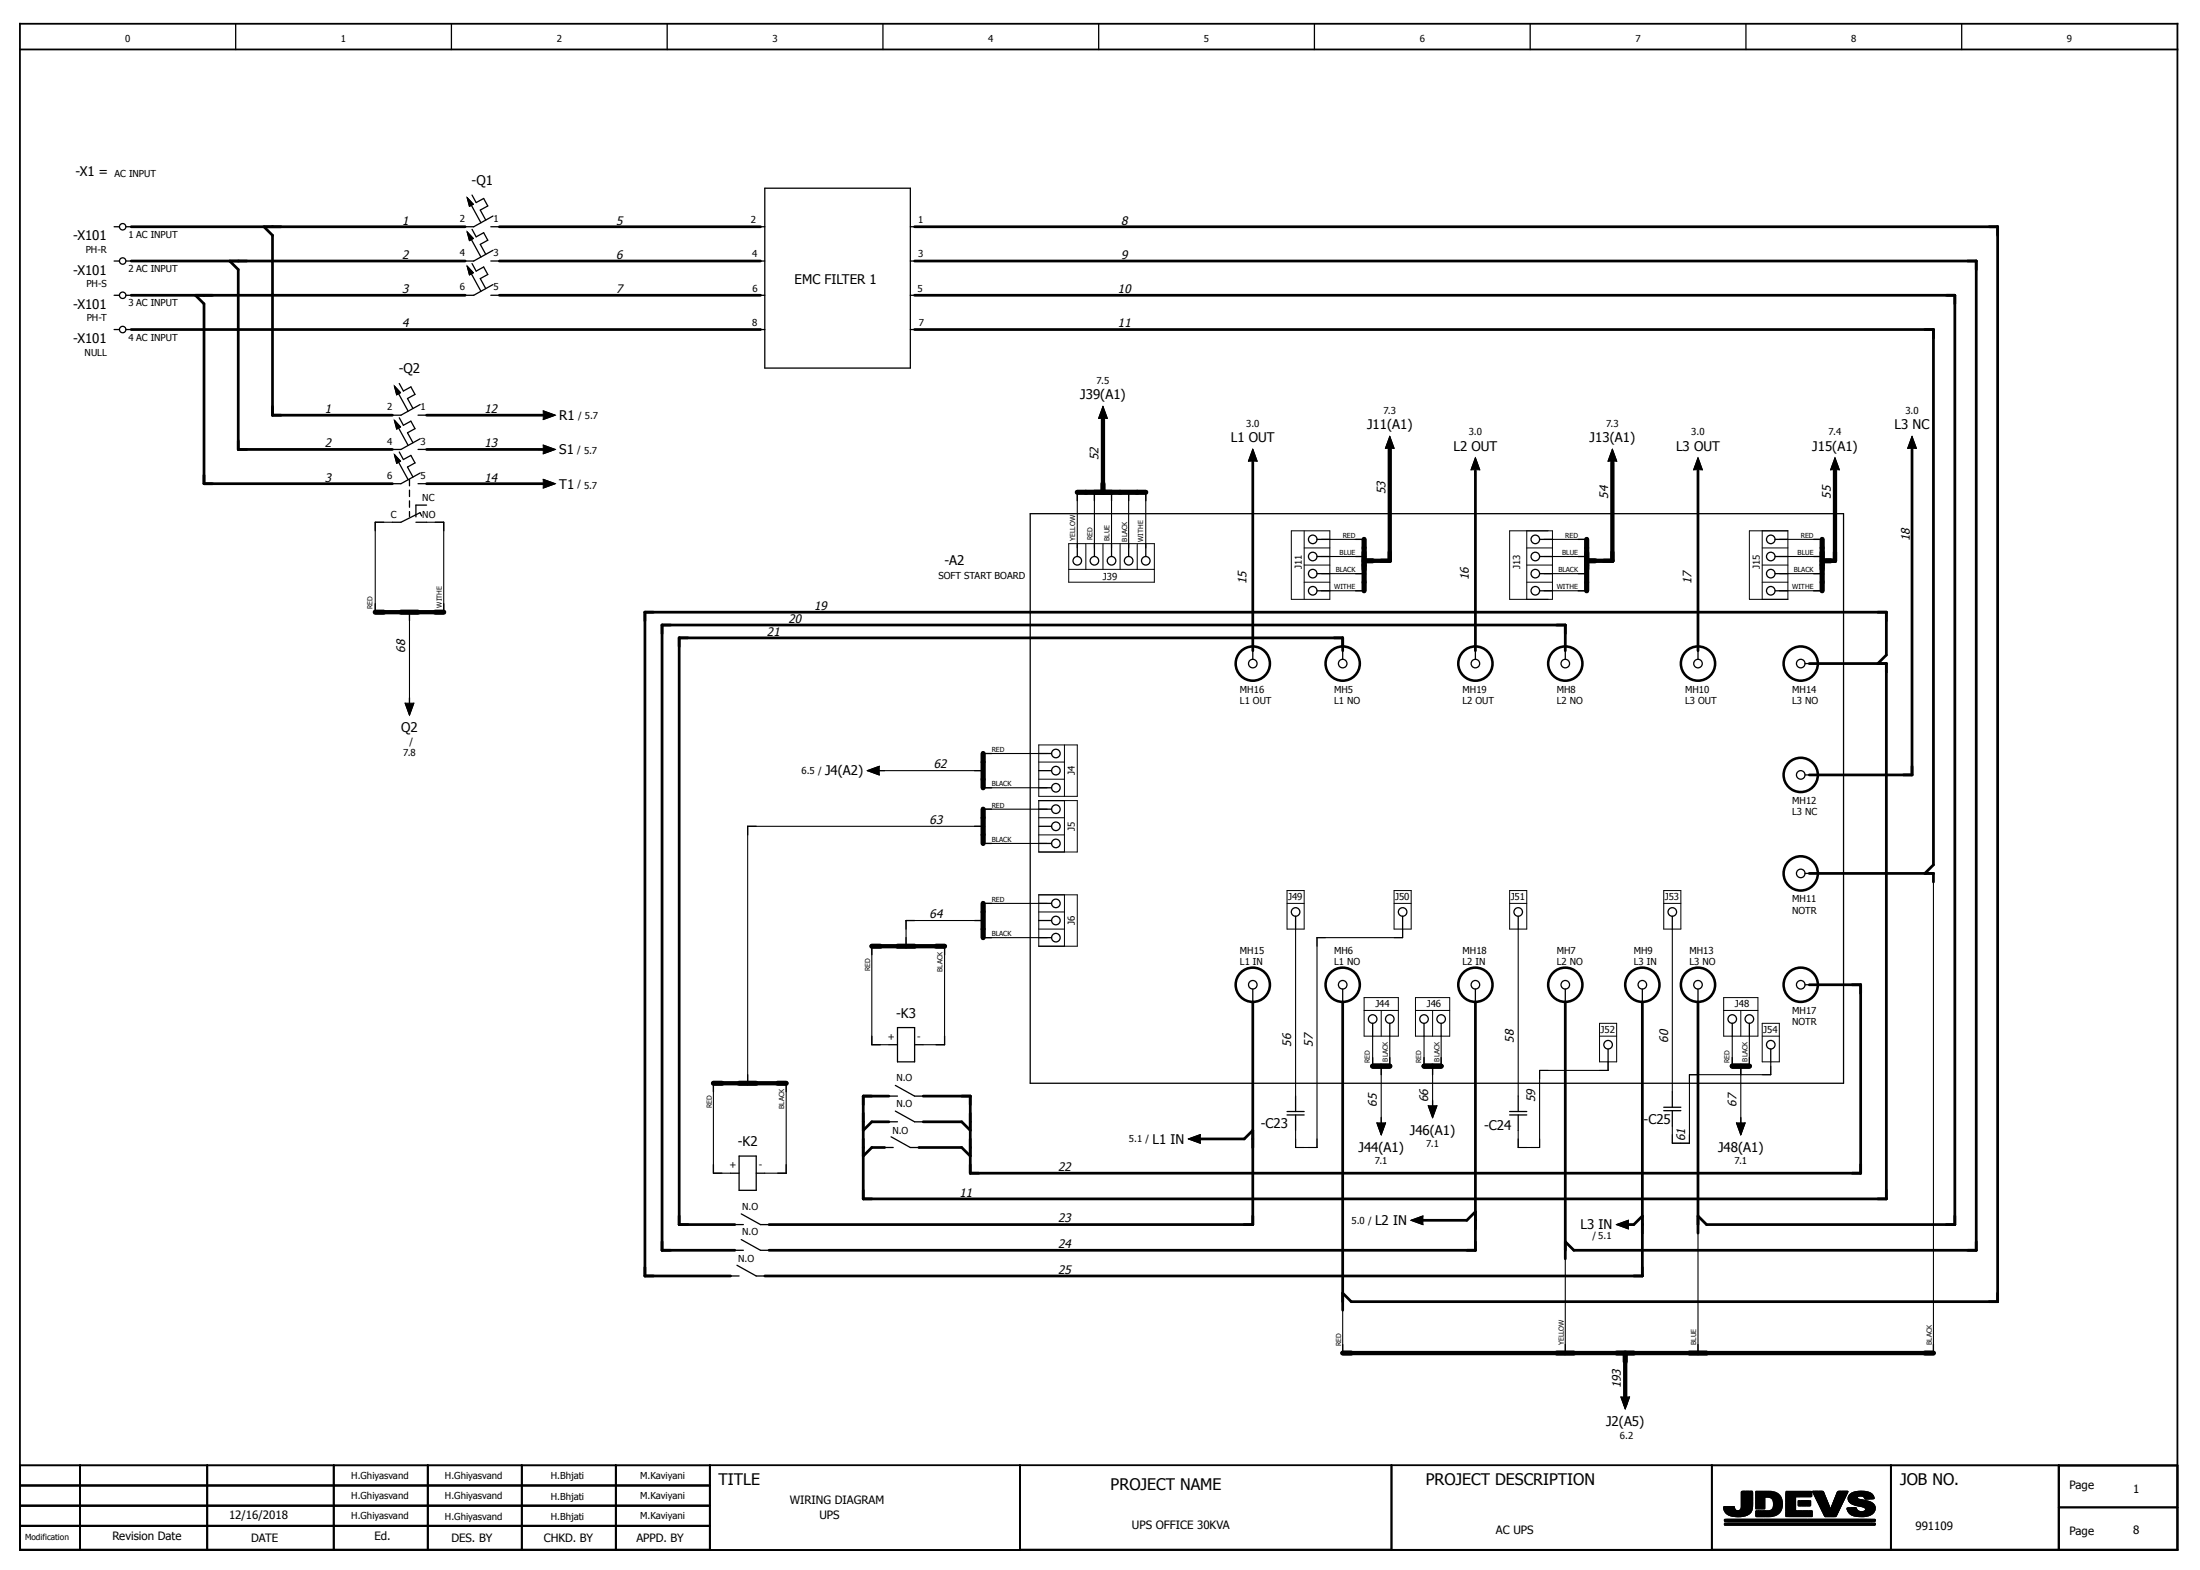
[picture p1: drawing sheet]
<svg xmlns="http://www.w3.org/2000/svg" width="428mm" height="306mm" viewBox="0 0 428 306" stroke-linecap="round" stroke-linejoin="round" font-family="sans-serif">
<g fill="none" stroke="#000" stroke-width=".25">
<path d="M45.9 4.6v5M87.9 4.6v5M129.9 4.6v5M171.9 4.6v5M213.9 4.6v5M255.9 4.6v5M297.9 4.6v5M339.9 4.6v5M381.9 4.6v5M91 38.5l1.1 1.2-.7 .4zM91.8 39.9l1.8 3.4M91.9 38l.8 1.4 1.5-.8 .8 1.5-1.5 .8 1.1 1.9"/>
<path d="M148.9 36.6h28.3v35h-28.3zM22.2 44.1h1.1M22.2 50.8h1.1M22.2 57.5h1.1M24.5 44.1h1M24.5 50.8h1M24.5 57.5h1M91 51.8l1.1 1.3-.7 .4zM91 45.1l1.1 1.3-.7 .4zM91.8 53.3l1.8 3.4M91.8 46.6l1.8 3.4M91.9 44.6l.8 1.5 1.5-.8 .8 1.4-1.5 .8 1.1 2"/>
<path d="M91.9 51.3l.8 1.5 1.5-.8 .8 1.4-1.5 .8 1.1 2M95.5 44.1h1.7M95.5 50.8h1.7M95.5 57.5h1.7M96 42l-3.8 2.1h-1.7M96 48.7l-3.8 2.1h-1.7M96 55.4l-3.8 2.1h-1.7M148 44.1h.9M148 50.8h.9M148 57.5h.9M177.2 44.1h.8M177.2 50.8h.8"/>
<path d="M177.2 57.5h.8M22.2 64.1h1.1M24.5 64.1h1M76.8 75.1l1.2 1.3-.8 .4zM77.6 76.6l1.9 3.4M77.7 74.6l.8 1.5 1.5-.8 .8 1.4-1.5 .8 1.1 2M81.8 78.7l-3.8 2.1h-1.6M105.8 80l2.2 .8-2.2 .8M148 64.1h.9M177.2 64.1h.8M76.8 88.5l1.2 1.2-.8 .4zM76.8 81.8l1.2 1.3-.8 .4z"/>
<path d="M77.6 89.9l1.9 3.4M77.6 83.3l1.9 3.4M77.7 81.3l.8 1.5 1.5-.8 .8 1.4-1.5 .8 1.1 2M77.7 88l.8 1.4 1.5-.8 .8 1.5-1.5 .8 1.1 1.9M79.7 93.3v1.2M79.7 95.4v1.2M79.7 97.5v1.2M79.7 99.5v1M81.4 80.8h1.6M81.4 87.5h1.6M81.4 94.1h1.6M81.8 85.4l-3.8 2.1h-1.6"/>
<path d="M81.8 92l-3.8 2.1h-1.6M83 98.3h-2v2.3M104.7 80.8h1.1M104.7 87.5h1.1M104.7 94.1h1.1M105.8 86.6l2.2 .9-2.2 .8M105.8 93.3l2.2 .8-2.2 .9M200.5 100h158.4v110.8h-158.4zM209.7 95.8v1.7M213 95.8v1.7M213.9 81.4l.8-2.3 .8 2.3M214.7 81.4v1.1"/>
<path d="M216.4 95.8v1.7M219.7 95.8v1.7M223 95.8v1.7M243 89.7l.9-2.2 .8 2.2M243.9 89.7v1.1M269.7 87.2l.8-2.2 .9 2.2M270.5 87.2v1.1M286.4 91.4l.8-2.3 .8 2.3M287.2 91.4v1.1M313 89.7l.9-2.2 .8 2.2M313.9 89.7v1.1M329.7 91.4l.8-2.3 .9 2.3"/>
<path d="M330.5 91.4v1.1M356.4 91.4l.8-2.3 .8 2.3M357.2 91.4v1.1M371.4 87.2l.8-2.2 .8 2.2M372.2 87.2v1.1M73 117.5v1.6M74.7 101.6h-1.7v1.7M79.7 119.1v1.7M81 101.6h2M82.1 100.4l-.3-.6-3.8 1.8h-1.6M84.7 101.6h1.7v1.7M86.4 117.5v1.6"/>
<path d="M209.7 105.8v2.5M213 105.8v2.5M216.4 105.8v2.5M219.7 105.8v2.5M223 105.8v2.5M256.4 105h2.5M256.4 115h2.5M256.4 111.6h2.5M256.4 108.3h2.5M263.9 105h1.6M263.9 115h1.6M263.9 111.6h1.6"/>
<path d="M263.9 108.3h1.6M299.7 105h2.5M299.7 115h2.5M299.7 111.6h2.5M299.7 108.3h2.5M307.2 105h1.7M307.2 115h1.7M307.2 111.6h1.7M307.2 108.3h1.7M345.5 105h2.5M345.5 115h2.5M345.5 111.6h2.5"/>
<path d="M345.5 108.3h2.5M353 105h1.7M353 115h1.7M353 111.6h1.7M353 108.3h1.7M78.9 136.8l.8 2.3 .8-2.3M79.7 135.8v1M243.9 125.8v2.5M261.4 125.8v2.5M287.2 125.8v2.5M304.7 125.8v2.5M330.5 125.8v2.5"/>
<path d="M351.4 129.1h2.5M171.2 150h1M171.2 149.1l-2.3 .9 2.3 .8M189.7 150h1.7M191.4 157.5h1.6M191.4 146.6h1.6M191.4 153.3h1.6M202.2 157.5h2.5M202.2 146.6h2.5M202.2 153.3h2.5M202.2 150h2.5M351.4 150.8h2.5"/>
<path d="M147.2 160.8h-1.7v1.7M178 179.1h-1.6v1.7M189.7 160.8h1.7M189.7 179.1h1.7M191.4 164.1h1.6M191.4 175.8h1.6M202.2 164.1h2.5M202.2 160.8h2.5M202.2 175.8h2.5M202.2 179.1h2.5M252.2 178.3v2.5M273 178.3v2.5"/>
<path d="M295.5 178.3v2.5M325.5 178.3v2.5M351.4 170h2.5M169.7 184.1v1.7M174.7 200h3.3v6.6h-3.3zM176.4 182.5v1.6M183.9 184.1v1.7M191.4 182.5h1.6M202.2 182.5h2.5M243.9 192.5v2.5M261.4 192.5v2.5M267.2 199.1v2.5"/>
<path d="M270.5 199.1v2.5M277.2 199.1v2.5M280.5 199.1v2.5M287.2 192.5v2.5M304.7 192.5v2.5M319.7 192.5v2.5M330.5 192.5v2.5M337.2 199.1v2.5M340.5 199.1v2.5M351.4 191.6h2.5M138.9 210.8v1.7M145.5 209.1v1.7"/>
<path d="M153 210.8v1.7M169.7 201.6v1.7h1.7M173 203.3h1.7M173 213.3h1.7M173 218.3h1.7M174.3 211.2l3.7 2.1h1.7M174.3 216.2l3.7 2.1h1.7M178 203.3h1.7M183.9 201.6v1.7h-1.7M250.5 216.3h3.4M250.5 217h3.4M252.2 213.3v3"/>
<path d="M252.2 217v3M267.2 205.8v1.7M268 218.5l.9 2.3 .8-2.3M268.9 207.5v1.6M268.9 217.5v1M270.5 205.8v1.7M277.2 205.8v1.7M278 215.2l.9 2.3 .8-2.3M278.9 207.5v1.6M278.9 214.1v1.1M280.5 205.8v1.7M293.9 216.3h3.3"/>
<path d="M293.9 217h3.3M295.5 213.3v3M295.5 217v3M313 204.1v2.5M323.9 215.5h3.3M323.9 216.1h3.3M325.5 212.5v3M325.5 216.1v3M337.2 205.8v1.7M338 218.5l.9 2.3 .8-2.3M338.9 207.5v1.6M338.9 217.5v1"/>
<path d="M340.5 205.8v1.7M344.7 204.1v2.5M138.9 226.6v1.7h1.6M142.2 228.3h1.7M143 238.3h1.7M143.9 225h3.3v6.6h-3.3zM144.3 236.2l3.7 2.1h1.7M147.2 228.3h1.7M153 226.6v1.7h-1.6M172.2 223.3h1.7M173.5 221.2l3.7 2.1h1.7M233.7 220.8l-2.3 .8 2.3 .9"/>
<path d="M233.7 221.6h1M277 236.6l-2.3 .9 2.3 .8M277 237.5h1M317 238.3h1M317 237.5l-2.3 .8 2.3 .8M142.2 248.3h1.7M143 243.3h1.7M143.5 246.2l3.7 2.1h1.7M144.3 241.2l3.7 2.1h1.7M261.4 261.6v1.7M304.7 261.6v1.7M315.5 271.8l.9 2.3 .8-2.3"/>
<path d="M316.4 270.8v1M330.5 261.6v1.7M376.4 261.6v1.7M335.6 293.2h2a.72 .72 0 0 0 .9 .8 .72 .72 0 0 0 .5-1v-2.7l2.1-.1 .1 .2a7.8 7.8 0 0 1-.3 3.7l-.3 .4a3.2 3.2 0 0 1-1.9 .6h-.6a2.23 2.23 0 0 1-2.5-1.9zM335.7 295.7h29.3v.3h-29.3zM335.7 296h.4M336.1 295.7h-.4M337.6 293.2h.1M341.8 290.2h3l1 .3a2.35 2.35 0 0 1 1.1 3 2.36 2.36 0 0 1-2.5 1.6h-2.6v-1.1h1.3a1.81 1.81 0 0 0 2-.5l.1-.3a1.43 1.43 0 0 0-.9-1.9h-.8v2.3h-1.7zM347.7 290.2h5v1h-.1l-3.1 .1v2.7h3.3v1.1h-5.1zM350.1 292h2.4v1h-2.4zM356.3 293.7h.1"/>
<path d="M359.7 290.2h-1.8l-.2 .1-1.3 3.4M359.7 290.2h.1M359.8 290.2l-2.4 4.9h-2.1l-2.4-4.9h2l1.4 3.5M361.1 290.3a1.45 1.45 0 0 0-1.2 1.7 4.4 4.4 0 0 0 2.9 1.2l.4 .5M361.1 290.3l1.5-.1 1.1 .2a1.58 1.58 0 0 1 1.1 1.2l-1.7 .1a.87 .87 0 0 0-.7-.6 .87 .87 0 0 0-.9 .4l.3 .2 1.2 .3a2.39 2.39 0 0 1 2 1.3v.2M361.1 290.3h.1M362.4 294.2h.1M363.2 293.7a.74 .74 0 0 1-.8 .5M363.2 293.7h.1M363.6 295.7h1.4M365 296.8h.1M365 293.5h.1"/>
<path d="M365 293.5a1.67 1.67 0 0 1-1.4 1.5l-.9 .1a3.2 3.2 0 0 1-2.6-.6l-.4-.5-.1-.5 1.7-.1a1.09 1.09 0 0 0 1.1 .8M365 296.7v.1M365 296.7v-.3h-.9h-28.4v.4h29.3M365 296.7h.1M365 296h-3"/>
<circle cx="23.9" cy="50.8" r=".63"/>
<circle cx="23.9" cy="44.1" r=".63"/>
<circle cx="23.9" cy="57.5" r=".63"/>
<circle cx="23.9" cy="64.1" r=".63"/>
<circle cx="209.7" cy="109.1" r=".83"/>
<circle cx="213" cy="109.1" r=".83"/>
<circle cx="216.4" cy="109.1" r=".83"/>
<circle cx="219.7" cy="109.1" r=".83"/>
<circle cx="223" cy="109.1" r=".83"/>
<circle cx="255.5" cy="105" r=".83"/>
<circle cx="255.5" cy="115" r=".83"/>
<circle cx="255.5" cy="111.6" r=".83"/>
<circle cx="255.5" cy="108.3" r=".83"/>
<circle cx="298.9" cy="105" r=".83"/>
<circle cx="298.9" cy="115" r=".83"/>
<circle cx="298.9" cy="111.6" r=".83"/>
<circle cx="298.9" cy="108.3" r=".83"/>
<circle cx="344.7" cy="105" r=".83"/>
<circle cx="344.7" cy="115" r=".83"/>
<circle cx="344.7" cy="111.6" r=".83"/>
<circle cx="344.7" cy="108.3" r=".83"/>
<circle cx="243.9" cy="129.1" r=".83"/>
<circle cx="261.4" cy="129.1" r=".83"/>
<circle cx="287.2" cy="129.1" r=".83"/>
<circle cx="304.7" cy="129.1" r=".83"/>
<circle cx="330.5" cy="129.1" r=".83"/>
<circle cx="350.5" cy="129.1" r=".83"/>
<circle cx="205.5" cy="153.3" r=".83"/>
<circle cx="205.5" cy="146.6" r=".83"/>
<circle cx="205.5" cy="150" r=".83"/>
<circle cx="205.5" cy="157.5" r=".83"/>
<circle cx="350.5" cy="150.8" r=".83"/>
<circle cx="205.5" cy="175.8" r=".83"/>
<circle cx="205.5" cy="160.8" r=".83"/>
<circle cx="205.5" cy="164.1" r=".83"/>
<circle cx="205.5" cy="179.1" r=".83"/>
<circle cx="252.2" cy="177.5" r=".83"/>
<circle cx="273" cy="177.5" r=".83"/>
<circle cx="295.5" cy="177.5" r=".83"/>
<circle cx="325.5" cy="177.5" r=".83"/>
<circle cx="350.5" cy="170" r=".83"/>
<circle cx="205.5" cy="182.5" r=".83"/>
<circle cx="243.9" cy="191.6" r=".83"/>
<circle cx="261.4" cy="191.6" r=".83"/>
<circle cx="267.2" cy="198.3" r=".83"/>
<circle cx="270.5" cy="198.3" r=".83"/>
<circle cx="277.2" cy="198.3" r=".83"/>
<circle cx="280.5" cy="198.3" r=".83"/>
<circle cx="287.2" cy="191.6" r=".83"/>
<circle cx="304.7" cy="191.6" r=".83"/>
<circle cx="319.7" cy="191.6" r=".83"/>
<circle cx="330.5" cy="191.6" r=".83"/>
<circle cx="337.2" cy="198.3" r=".83"/>
<circle cx="340.5" cy="198.3" r=".83"/>
<circle cx="350.5" cy="191.6" r=".83"/>
<circle cx="313" cy="203.3" r=".83"/>
<circle cx="344.7" cy="203.3" r=".83"/>
</g>
<g fill="none" stroke="#000" stroke-width=".35">
<path d="M3.9 9.6h420M3.9 4.6h420v297h-420zM3.9 296.9h134.3M3.9 285.1h420M3.9 293h134.3M3.9 289h134.3M15.6 285.1v16.4M40.3 285.1v16.4M65 285.1v16.4M83.3 285.1v16.4M101.6 285.1v16.4M119.9 285.1v16.4"/>
<path d="M138.2 285.1v16.5M198.6 285.1v16.5M270.9 285.1v16.5h62.3v-16.5M368.1 285.1v16.4M400.8 285.1v16.5M400.8 285.2h23.1M400.8 293.3h23.1M3.9 301.5h134.3M198.6 301.5h72.3M333.2 301.5h90.7"/>
</g>
<g fill="none" stroke="#000" stroke-width=".19">
<path d="M208 110.8h16.7M208 105.8h16.7v7.5h-16.7zM211.4 105.8v5M214.7 105.8v5M218 105.8v5M221.4 105.8v5M251.4 103.3h7.5v13.3h-7.5zM253.9 103.3v13.3M253.9 106.6h5M253.9 113.3h5M253.9 110h5M293.9 103.3h8.3v13.3h-8.3z"/>
<path d="M297.2 106.6h5M297.2 113.3h5M297.2 110h5M297.2 103.3v13.3M340.5 103.3h7.5v13.3h-7.5zM343 106.6h5M343 113.3h5M343 110h5M343 103.3v13.3M202.2 145h7.5v10h-7.5zM202.2 155.8h7.5v10h-7.5zM202.2 159.1h5"/>
<path d="M202.2 148.3h5M202.2 151.6h5M207.2 145v10M207.2 155.8v10M202.2 174.1h7.5v10h-7.5zM202.2 177.5h5M202.2 162.5h5M207.2 174.1v10M250.5 173.3h3.4v7.5h-3.4zM250.5 175.8h3.4M271.4 175.8h3.3M271.4 173.3h3.3v7.5h-3.3z"/>
<path d="M293.9 173.3h3.3v7.5h-3.3zM293.9 175.8h3.3M323.9 175.8h3.3M323.9 173.3h3.3v7.5h-3.3zM202.2 180.8h5M265.5 194.1h6.7v7.5h-6.7zM265.5 196.6h6.7M268.9 196.6v5M275.5 194.1h6.7v7.5h-6.7zM275.5 196.6h6.7M278.9 196.6v5M311.4 199.1h3.3v7.5h-3.3z"/>
<path d="M335.5 194.1h6.7v7.5h-6.7zM335.5 196.6h6.7M338.9 196.6v5M343 199.1h3.4v7.5h-3.4zM311.4 201.6h3.3M343 201.6h3.4M3.9 293.1h134.3M3.9 285.2h134.3v16.4h-134.3zM3.9 297h134.3M3.9 289.1h134.3M15.6 285.2v16.4M40.3 285.2v16.4"/>
<path d="M65 285.2v16.4M83.3 285.2v16.4M101.6 285.2v16.4M119.9 285.2v16.4M333.2 285.2h90.7v16.4h-90.7zM368.1 285.2v16.4M400.8 285.2v16.4"/>
</g>
<g fill="#000" stroke="#000" stroke-width=".19">
<path d="M91 38.5l1.1 1.2-.7 .4zM91 51.8l1.1 1.3-.7 .4zM91 45.1l1.1 1.3-.7 .4zM76.8 75.1l1.2 1.3-.8 .4zM105.8 80l2.2 .8-2.2 .8zM76.8 88.5l1.2 1.2-.8 .4zM76.8 81.8l1.2 1.3-.8 .4zM105.8 86.6l2.2 .9-2.2 .8zM105.8 93.3l2.2 .8-2.2 .9zM214.7 79.1l.8 2.3h-1.6zM243.9 87.5l.8 2.2h-1.7zM270.5 85l.9 2.2h-1.7z"/>
<path d="M287.2 89.1l.8 2.3h-1.6zM313.9 87.5l.8 2.2h-1.7zM330.5 89.1l.9 2.3h-1.7zM357.2 89.1l.8 2.3h-1.6zM372.2 85l.8 2.2h-1.6zM78.9 136.8h1.6l-.8 2.3zM168.9 150l2.3-.9v1.7zM268 218.5h1.7l-.8 2.3zM278 215.2h1.7l-.8 2.3zM338 218.5h1.7l-.8 2.3zM231.4 221.6l2.3-.8v1.7zM274.7 237.5l2.3-.9v1.7z"/>
<path d="M314.7 238.3l2.3-.8v1.6zM315.5 271.8h1.7l-.8 2.3zM335.7 295.7h27.9h1.4v.3h-29.3zM335.6 293.2h2a.73 .73 0 0 0 .7 .8 .7 .7 0 0 0 .7-1v-2.7l.2-.1h1.9l.1 2.5a2.11 2.11 0 0 1-2 2.4h-.5a3.4 3.4 0 0 1-2.9-1zM341.8 290.2h3l1 .3a2.35 2.35 0 0 1 1.1 3 2.36 2.36 0 0 1-2.5 1.6h-2.6v-1.1h1.8a1.42 1.42 0 0 0 1.5-.6 1.42 1.42 0 0 0-.1-1.7 1.7 1.7 0 0 0-1.5-.4v2.3h-1.7zM350.1 292h2.4v1h-2.4zM347.7 290.2h5v1h-.1l-3.1 .1v2.7h3.3v1.1h-5.1zM352.9 290.2h2l1.5 3.5 1.3-3.4 .2-.1h1.9l-2.4 4.9h-2.1zM360.2 290.8l.6-.4 .8-.2 2.1 .2a1.58 1.58 0 0 1 1.1 1.2l-1.7 .1a.91 .91 0 0 0-1.6-.2l.3 .2 1.2 .3a2 2 0 0 1 2 1.5 2.32 2.32 0 0 1-2.7 1.6 2.37 2.37 0 0 1-2.5-.9l-.2-.7 1.7-.1a1.09 1.09 0 0 0 .8 .8 1.09 1.09 0 0 0 1.1-.5 1.57 1.57 0 0 0-1.5-.7 1.88 1.88 0 0 1-1.9-1.4l.1-.5zM335.7 296.4h28.4h.9v.3l-29.3 .1z"/>
</g>
<g fill="none" stroke="#000" stroke-width=".53">
<path d="M25.5 44.1h65M25.5 50.8h65M25.5 57.5h65M38 57.5l1.7 1.6v35h36.7M44.7 50.8l1.7 1.7v35h30M51.4 44.1l1.6 1.7v35h23.4M97.2 44.1h50.8M97.2 50.8h50.8M97.2 57.5h50.8M178 44.1h210.9v209.2h-125.9l-1.6-1.7M178 50.8h206.7v192.5h-78.3l-1.7-1.7M178 57.5h202.5v180.8h-48.3l-1.7-1.7"/>
<path d="M25.5 64.1h122.5M178 64.1h198.4v104.2l-1.7 1.7M83 80.8h23.4M83 87.5h23.4M83 94.1h23.4M243.9 90v36.6M287.2 91.6v35M330.5 91.6v35M372.2 87.5v63.3h-20M261.4 126.6v-2.5h-129.2v114.2h10.8M304.7 126.6v-5h-175.8v121.7h14.1M352.2 129.1h15v104.2h-199.2v-20h5"/>
<path d="M365.5 129.1l1.7-1.6v-8.4h-241.7v129.2h16.7M352.2 170h24.2v1.6M243.9 195v43.3h-94.2M261.4 195v60M287.2 195v48.3h-137.5M304.7 195v50M319.7 195v53.3h-170.8M330.5 195v45M352.2 191.6h10v36.7h-173.3v-15h-9.2M173 218.3h-3.3l-1.7 1.7M179.7 218.3h7.5l1.7 1.7M243.9 220l-1.7 1.6h-9.2"/>
<path d="M172.2 223.3h-2.5l-1.7 1.7M178.9 223.3h8.3l1.7 1.7M287.2 235.8l-1.7 1.7h-9.1M319.7 236.6l-1.7 1.7h-1.6"/>
</g>
<g fill="none" stroke="#000" stroke-width=".21">
<path d="M209.7 95.8v10.8M213 95.8v10.8M216.4 95.8v10.8M219.7 95.8v10.8M223 95.8v10.8M76.4 101.6h-3.4v17.5M79.7 119.1v19.2M83 101.6h3.4v17.5M257.2 105h8.3M257.2 115h8.3M257.2 111.6h8.3M257.2 108.3h8.3"/>
<path d="M300.5 105h8.4M300.5 115h8.4M300.5 111.6h8.4M300.5 108.3h8.4M346.4 105h8.3M346.4 115h8.3M346.4 111.6h8.3M346.4 108.3h8.3M170.5 150h20.9M191.4 157.5h12.5M191.4 146.6h12.5M191.4 153.3h12.5"/>
<path d="M191.4 164.1h12.5M191.4 160.8h-45.9v50M191.4 175.8h12.5M191.4 179.1h-15v5M376.4 170v93.3M169.7 184.1v19.2h3.3M183.9 184.1v19.2h-4.2M191.4 182.5h12.5M252.2 180.8v32.5M273 180.8v1.7h-16.6v40.8h-4.2v-3.3M295.5 180.8v32.5M325.5 180.8v31.7"/>
<path d="M138.9 210.8v17.5h3.3M153 210.8v17.5h-4.1M267.2 201.6v5.9M268.9 207.5v12.5M270.5 201.6v5.9M277.2 201.6v5.9M278.9 207.5v9.1M280.5 201.6v5.9M313 206.6v1.7h-13.3v15h-4.2v-3.3M337.2 201.6v5.9M338.9 207.5v12.5M340.5 201.6v5.9"/>
<path d="M344.7 206.6v2.5h-15.8v13.4h-3.4v-3.4M330.5 238.3v25M261.4 253.3v10M304.7 243.3v20"/>
</g>
<g fill="none" stroke="#000" stroke-width=".83">
<path d="M209.7 95.8h13.3M214.7 81.6v14.2M270.5 87.5v21.6h-5M313.9 90v19.1h-5M357.2 91.6v17.5h-2.5M73 119.1h13.4M265.5 105v10M308.9 105v10M354.7 105v10M191.4 146.6v6.7M191.4 157.5v6.6M191.4 175.8v6.7"/>
<path d="M169.7 184.1h14.2M138.9 210.8h14.1M267.2 207.5h3.3M277.2 207.5h3.3M337.2 207.5h3.3M261.4 263.3h115M316.4 263.3v10"/>
</g>
<g fill="none" stroke="#000" stroke-width=".5">
<circle cx="243.9" cy="129.1" r="3.3"/>
<circle cx="261.4" cy="129.1" r="3.3"/>
<circle cx="287.2" cy="129.1" r="3.3"/>
<circle cx="304.7" cy="129.1" r="3.3"/>
<circle cx="330.5" cy="129.1" r="3.3"/>
<circle cx="350.5" cy="129.1" r="3.3"/>
<circle cx="350.5" cy="150.8" r="3.3"/>
<circle cx="350.5" cy="170" r="3.3"/>
<circle cx="243.9" cy="191.6" r="3.3"/>
<circle cx="261.4" cy="191.6" r="3.3"/>
<circle cx="287.2" cy="191.6" r="3.3"/>
<circle cx="304.7" cy="191.6" r="3.3"/>
<circle cx="319.7" cy="191.6" r="3.3"/>
<circle cx="330.5" cy="191.6" r="3.3"/>
<circle cx="350.5" cy="191.6" r="3.3"/>
</g>
<g fill="none" stroke="#000" stroke-width="1">
<path d="M209.7 95.8h13.3M214.7 94.1v1.7M73 119.1h1.7M78 119.1h3.4M84.7 119.1h1.7M265.5 105v10M265.5 109.1h1.7M308.9 109.1h1.6M308.9 105v10M354.7 109.1h1.7M354.7 105v10M191.4 146.6v6.7"/>
<path d="M191.4 157.5v6.6M191.4 175.8v6.7M169.7 184.1h1.7M174.7 184.1h3.3M182.2 184.1h1.7M138.9 210.8h1.6M143.9 210.8h3.3M151.4 210.8h1.6M267.2 207.5h3.3M277.2 207.5h3.3M337.2 207.5h3.3M261.4 263.3h1.6"/>
<path d="M303 263.3h3.4M314.7 263.3h3.3M316.4 263.3v1.7M328.9 263.3h3.3M374.7 263.3h1.7"/>
</g>
<g font-size="3.1">
<text x="139.9" y="288.9">TITLE</text>
<text x="216.2" y="290">PROJECT NAME</text>
<text x="277.5" y="289">PROJECT DESCRIPTION</text>
<text x="369.9" y="288.9">JOB NO.</text>
</g>
<g font-size="2.6">
<text x="14.7" y="34.3">-X1 =</text>
<text x="91.8" y="36">-Q1</text>
<text x="14.2" y="46.8">-X101</text>
<text x="14.2" y="53.5">-X101</text>
<text x="154.7" y="55.2">EMC FILTER 1</text>
<text x="14.2" y="60.1">-X101</text>
<text x="14.2" y="66.8">-X101</text>
<text x="77.6" y="72.7">-Q2</text>
<text x="210.3" y="77.7">J39(A1)</text>
<text x="108.9" y="81.7">R1</text>
<text x="266.1" y="83.5">J11(A1)</text>
<text x="368.8" y="83.5">L3 NC</text>
<text x="108.9" y="88.4">S1</text>
<text x="239.6" y="86">L1 OUT</text>
<text x="282.9" y="87.7">L2 OUT</text>
<text x="309.5" y="86">J13(A1)</text>
<text x="326.3" y="87.7">L3 OUT</text>
<text x="352.8" y="87.7">J15(A1)</text>
<text x="108.9" y="95.1">T1</text>
<text x="183.9" y="109.8">-A2</text>
<text x="78.1" y="142.5">Q2</text>
<text x="160.6" y="150.9">J4(A2)</text>
<text x="174.4" y="198.1">-K3</text>
<text x="245.4" y="219.6">-C23</text>
<text x="274.5" y="220.8">J46(A1)</text>
<text x="288.9" y="219.8">-C24</text>
<text x="319.9" y="218.7">-C25</text>
<text x="143.6" y="223.1">-K2</text>
<text x="224.3" y="222.6">L1 IN</text>
<text x="264.5" y="224.1">J44(A1)</text>
<text x="334.5" y="224.1">J48(A1)</text>
<text x="267.7" y="238.4">L2 IN</text>
<text x="307.7" y="239.2">L3 IN</text>
<text x="312.7" y="277.5">J2(A5)</text>
</g>
<g font-size="2.3">
<text x="78.3" y="43.7">1</text>
<text x="119.9" y="43.7">5</text>
<text x="218.3" y="43.7">8</text>
<text x="78.3" y="50.4">2</text>
<text x="119.9" y="50.4">6</text>
<text x="218.3" y="50.4">9</text>
<text x="78.3" y="57">3</text>
<text x="119.9" y="57">7</text>
<text x="217.6" y="57">10</text>
<text x="78.3" y="63.7">4</text>
<text x="217.6" y="63.7">11</text>
<text x="63.3" y="80.4">1</text>
<text x="94.3" y="80.4">12</text>
<text x="63.3" y="87">2</text>
<text x="94.3" y="87">13</text>
<text x="213.9" y="89.5" transform="rotate(-90 213.9 89.5)">52</text>
<text x="63.3" y="93.7">3</text>
<text x="94.3" y="93.7">14</text>
<text x="269.7" y="96.2" transform="rotate(-90 269.7 96.2)">53</text>
<text x="313" y="97" transform="rotate(-90 313 97)">54</text>
<text x="356.4" y="97" transform="rotate(-90 356.4 97)">55</text>
<text x="371.8" y="105.4" transform="rotate(-90 371.8 105.4)">18</text>
<text x="242.6" y="113.7" transform="rotate(-90 242.6 113.7)">15</text>
<text x="286" y="112.9" transform="rotate(-90 286 112.9)">16</text>
<text x="329.3" y="113.7" transform="rotate(-90 329.3 113.7)">17</text>
<text x="158.5" y="118.7">19</text>
<text x="149.3" y="123.7">21</text>
<text x="153.5" y="121.2">20</text>
<text x="78.9" y="127" transform="rotate(-90 78.9 127)">68</text>
<text x="181.8" y="149.5">62</text>
<text x="181" y="160.4">63</text>
<text x="181" y="178.7">64</text>
<text x="251.4" y="203.7" transform="rotate(-90 251.4 203.7)">56</text>
<text x="255.5" y="203.7" transform="rotate(-90 255.5 203.7)">57</text>
<text x="294.7" y="202.9" transform="rotate(-90 294.7 202.9)">58</text>
<text x="324.7" y="202.9" transform="rotate(-90 324.7 202.9)">60</text>
<text x="268" y="215.4" transform="rotate(-90 268 215.4)">65</text>
<text x="278" y="214.5" transform="rotate(-90 278 214.5)">66</text>
<text x="298.9" y="214.5" transform="rotate(-90 298.9 214.5)">59</text>
<text x="338" y="215.4" transform="rotate(-90 338 215.4)">67</text>
<text x="206" y="227.9">22</text>
<text x="328" y="222" transform="rotate(-90 328 222)">61</text>
<text x="186.8" y="232.9">11</text>
<text x="206" y="237.9">23</text>
<text x="206" y="242.9">24</text>
<text x="206" y="247.9">25</text>
<text x="315.5" y="270.2" transform="rotate(-90 315.5 270.2)">193</text>
</g>
<g font-size="2.2">
<text x="153.7" y="292.7">WIRING DIAGRAM</text>
<text x="402.9" y="289.7">Page</text>
<text x="415.3" y="290.5">1</text>
<text x="21.9" y="299.7">Revision Date</text>
<text x="44.6" y="295.7">12/16/2018</text>
<text x="72.9" y="299.7">Ed.</text>
<text x="159.5" y="295.6">UPS</text>
<text x="220.4" y="297.4">UPS OFFICE 30KVA</text>
<text x="291.2" y="298.4">AC UPS</text>
<text x="372.9" y="297.6">991109</text>
<text x="402.9" y="298.7">Page</text>
<text x="415.3" y="298.4">8</text>
<text x="48.9" y="300.1">DATE</text>
<text x="87.9" y="300.1">DES. BY</text>
<text x="105.9" y="300.1">CHKD. BY</text>
<text x="123.9" y="300.1">APPD. BY</text>
</g>
<g font-size="1.9">
<text x="24.4" y="8.2">0</text>
<text x="66.4" y="8.2">1</text>
<text x="108.4" y="8.2">2</text>
<text x="150.4" y="8.2">3</text>
<text x="192.4" y="8.2">4</text>
<text x="234.4" y="8.2">5</text>
<text x="276.4" y="8.2">6</text>
<text x="318.4" y="8.2">7</text>
<text x="360.4" y="8.2">8</text>
<text x="402.4" y="8.2">9</text>
<text x="22.3" y="34.5">AC INPUT</text>
<text x="25" y="46.3">1 AC INPUT</text>
<text x="89.5" y="43.2">2</text>
<text x="96" y="43.2">1</text>
<text x="146.2" y="43.3">2</text>
<text x="178.8" y="43.4">1</text>
<text x="16.7" y="49.2">PH-R</text>
<text x="25" y="52.9">2 AC INPUT</text>
<text x="89.5" y="49.8">4</text>
<text x="96" y="49.8">3</text>
<text x="146.4" y="50">4</text>
<text x="178.8" y="50.1">3</text>
<text x="16.8" y="55.9">PH-S</text>
<text x="25" y="59.6">3 AC INPUT</text>
<text x="89.5" y="56.5">6</text>
<text x="96" y="56.5">5</text>
<text x="146.5" y="56.8">6</text>
<text x="178.6" y="56.8">5</text>
<text x="16.9" y="62.6">PH-T</text>
<text x="146.5" y="63.5">8</text>
<text x="178.9" y="63.5">7</text>
<text x="16.5" y="69.2">NULL</text>
<text x="25" y="66.3">4 AC INPUT</text>
<text x="213.5" y="74.7">7.5</text>
<text x="75.4" y="79.8">2</text>
<text x="81.9" y="79.8">1</text>
<text x="112.5" y="81.5">/ 5.7</text>
<text x="242.6" y="83">3.0</text>
<text x="269.3" y="80.5">7.3</text>
<text x="312.6" y="83">7.3</text>
<text x="370.9" y="80.5">3.0</text>
<text x="75.4" y="86.5">4</text>
<text x="81.9" y="86.5">3</text>
<text x="112.4" y="88.1">/ 5.7</text>
<text x="285.9" y="84.7">3.0</text>
<text x="329.2" y="84.7">3.0</text>
<text x="356" y="84.7">7.4</text>
<text x="75.4" y="93.2">6</text>
<text x="81.9" y="93.2">5</text>
<text x="112.4" y="94.8">/ 5.7</text>
<text x="76.1" y="100.8">C</text>
<text x="82.2" y="97.5">NC</text>
<text x="82.2" y="100.8">NO</text>
<text x="182.7" y="112.7">SOFT START BOARD</text>
<text x="214.7" y="112.8">J39</text>
<text x="253.4" y="110.8" transform="rotate(-90 253.4 110.8)">J11</text>
<text x="295.9" y="110.8" transform="rotate(-90 295.9 110.8)">J13</text>
<text x="342.6" y="110.8" transform="rotate(-90 342.6 110.8)">J15</text>
<text x="241.4" y="134.8">MH16</text>
<text x="241.4" y="137">L1 OUT</text>
<text x="259.7" y="134.8">MH5</text>
<text x="259.7" y="137">L1 NO</text>
<text x="284.7" y="134.8">MH19</text>
<text x="284.7" y="137">L2 OUT</text>
<text x="303" y="134.8">MH8</text>
<text x="303" y="137">L2 NO</text>
<text x="328" y="134.8">MH10</text>
<text x="328" y="137">L3 OUT</text>
<text x="348.9" y="134.8">MH14</text>
<text x="348.9" y="137">L3 NO</text>
<text x="78.5" y="147.1">7.8</text>
<text x="79.7" y="144.9">/</text>
<text x="156" y="150.6">6.5 /</text>
<text x="209.3" y="150.8" transform="rotate(-90 209.3 150.8)">J4</text>
<text x="209.3" y="161.6" transform="rotate(-90 209.3 161.6)">J5</text>
<text x="348.9" y="156.4">MH12</text>
<text x="348.9" y="158.7">L3 NC</text>
<text x="209.3" y="180" transform="rotate(-90 209.3 180)">J6</text>
<text x="250.7" y="175.2">J49</text>
<text x="271.6" y="175.2">J50</text>
<text x="294.1" y="175.2">J51</text>
<text x="324.1" y="175.2">J53</text>
<text x="348.9" y="175.6">MH11</text>
<text x="348.9" y="177.8">NOTR</text>
<text x="241.4" y="185.6">MH15</text>
<text x="259.7" y="185.6">MH6</text>
<text x="284.7" y="185.6">MH18</text>
<text x="303" y="185.6">MH7</text>
<text x="318" y="185.6">MH9</text>
<text x="328.9" y="185.6">MH13</text>
<text x="241.4" y="187.8">L1 IN</text>
<text x="259.7" y="187.8">L1 NO</text>
<text x="284.7" y="187.8">L2 IN</text>
<text x="303" y="187.8">L2 NO</text>
<text x="318" y="187.8">L3 IN</text>
<text x="328.9" y="187.8">L3 NO</text>
<text x="267.7" y="195.9">J44</text>
<text x="277.7" y="195.9">J46</text>
<text x="337.7" y="195.9">J48</text>
<text x="348.9" y="197.3">MH17</text>
<text x="172.9" y="202.3">+</text>
<text x="178.5" y="202.3">-</text>
<text x="311.6" y="201">J52</text>
<text x="343.2" y="201">J54</text>
<text x="348.9" y="199.5">NOTR</text>
<text x="174.5" y="210.4">N.O</text>
<text x="174.5" y="215.4">N.O</text>
<text x="173.7" y="220.6">N.O</text>
<text x="142" y="227.3">+</text>
<text x="147.7" y="227.3">-</text>
<text x="219.8" y="222.3">5.1 /</text>
<text x="267.6" y="226.6">7.1</text>
<text x="277.6" y="223.2">7.1</text>
<text x="337.6" y="226.6">7.1</text>
<text x="144.5" y="235.4">N.O</text>
<text x="263.1" y="238.1">5.0 /</text>
<text x="143.7" y="245.6">N.O</text>
<text x="144.5" y="240.4">N.O</text>
<text x="310" y="241.1">/ 5.1</text>
<text x="315.3" y="280">6.2</text>
<text x="68.4" y="287.8">H.Ghiyasvand</text>
<text x="86.6" y="287.8">H.Ghiyasvand</text>
<text x="107.2" y="287.9">H.Bhjati</text>
<text x="124.6" y="287.8">M.Kaviyani</text>
<text x="68.4" y="291.7">H.Ghiyasvand</text>
<text x="86.6" y="291.8">H.Ghiyasvand</text>
<text x="107.2" y="291.8">H.Bhjati</text>
<text x="124.6" y="291.7">M.Kaviyani</text>
<text x="68.4" y="295.6">H.Ghiyasvand</text>
<text x="86.6" y="295.7">H.Ghiyasvand</text>
<text x="107.2" y="295.7">H.Bhjati</text>
<text x="124.6" y="295.7">M.Kaviyani</text>
</g>
<text font-size="1.6" x="4.9" y="299.7">Modification</text>
<g font-size="1.3">
<text x="209.3" y="105.3" transform="rotate(-90 209.3 105.3)">YELLOW</text>
<text x="212.7" y="105.2" transform="rotate(-90 212.7 105.2)">RED</text>
<text x="216" y="105.3" transform="rotate(-90 216 105.3)">BLUE</text>
<text x="219.4" y="105.4" transform="rotate(-90 219.4 105.4)">BLACK</text>
<text x="222.6" y="105.4" transform="rotate(-90 222.6 105.4)">WITHE</text>
<text x="260.8" y="108">BLUE</text>
<text x="261.4" y="104.6">RED</text>
<text x="304.1" y="108">BLUE</text>
<text x="304.7" y="104.6">RED</text>
<text x="349.9" y="108">BLUE</text>
<text x="350.5" y="104.6">RED</text>
<text x="260" y="111.3">BLACK</text>
<text x="303.4" y="111.3">BLACK</text>
<text x="349.2" y="111.3">BLACK</text>
<text x="72.5" y="118.5" transform="rotate(-90 72.5 118.5)">RED</text>
<text x="86" y="118.2" transform="rotate(-90 86 118.2)">WITHE</text>
<text x="259.7" y="114.6">WITHE</text>
<text x="303" y="114.6">WITHE</text>
<text x="348.9" y="114.6">WITHE</text>
<text x="193" y="146.3">RED</text>
<text x="193" y="153">BLACK</text>
<text x="193" y="157.1">RED</text>
<text x="193" y="163.8">BLACK</text>
<text x="193" y="175.5">RED</text>
<text x="193" y="182.1">BLACK</text>
<text x="169.4" y="188.9" transform="rotate(-90 169.4 188.9)">RED</text>
<text x="183.5" y="189.1" transform="rotate(-90 183.5 189.1)">BLACK</text>
<text x="266.7" y="206.8" transform="rotate(-90 266.7 206.8)">RED</text>
<text x="270.2" y="206.6" transform="rotate(-90 270.2 206.6)">BLACK</text>
<text x="276.7" y="206.8" transform="rotate(-90 276.7 206.8)">RED</text>
<text x="280.2" y="206.6" transform="rotate(-90 280.2 206.6)">BLACK</text>
<text x="336.7" y="206.8" transform="rotate(-90 336.7 206.8)">RED</text>
<text x="340.2" y="206.6" transform="rotate(-90 340.2 206.6)">BLACK</text>
<text x="138.5" y="215.6" transform="rotate(-90 138.5 215.6)">RED</text>
<text x="152.7" y="215.8" transform="rotate(-90 152.7 215.8)">BLACK</text>
<text x="261.1" y="262" transform="rotate(-90 261.1 262)">RED</text>
<text x="304.4" y="261.8" transform="rotate(-90 304.4 261.8)">YELLOW</text>
<text x="330.2" y="261.7" transform="rotate(-90 330.2 261.7)">BLUE</text>
<text x="376.1" y="261.7" transform="rotate(-90 376.1 261.7)">BLACK</text>
</g>
</svg>
